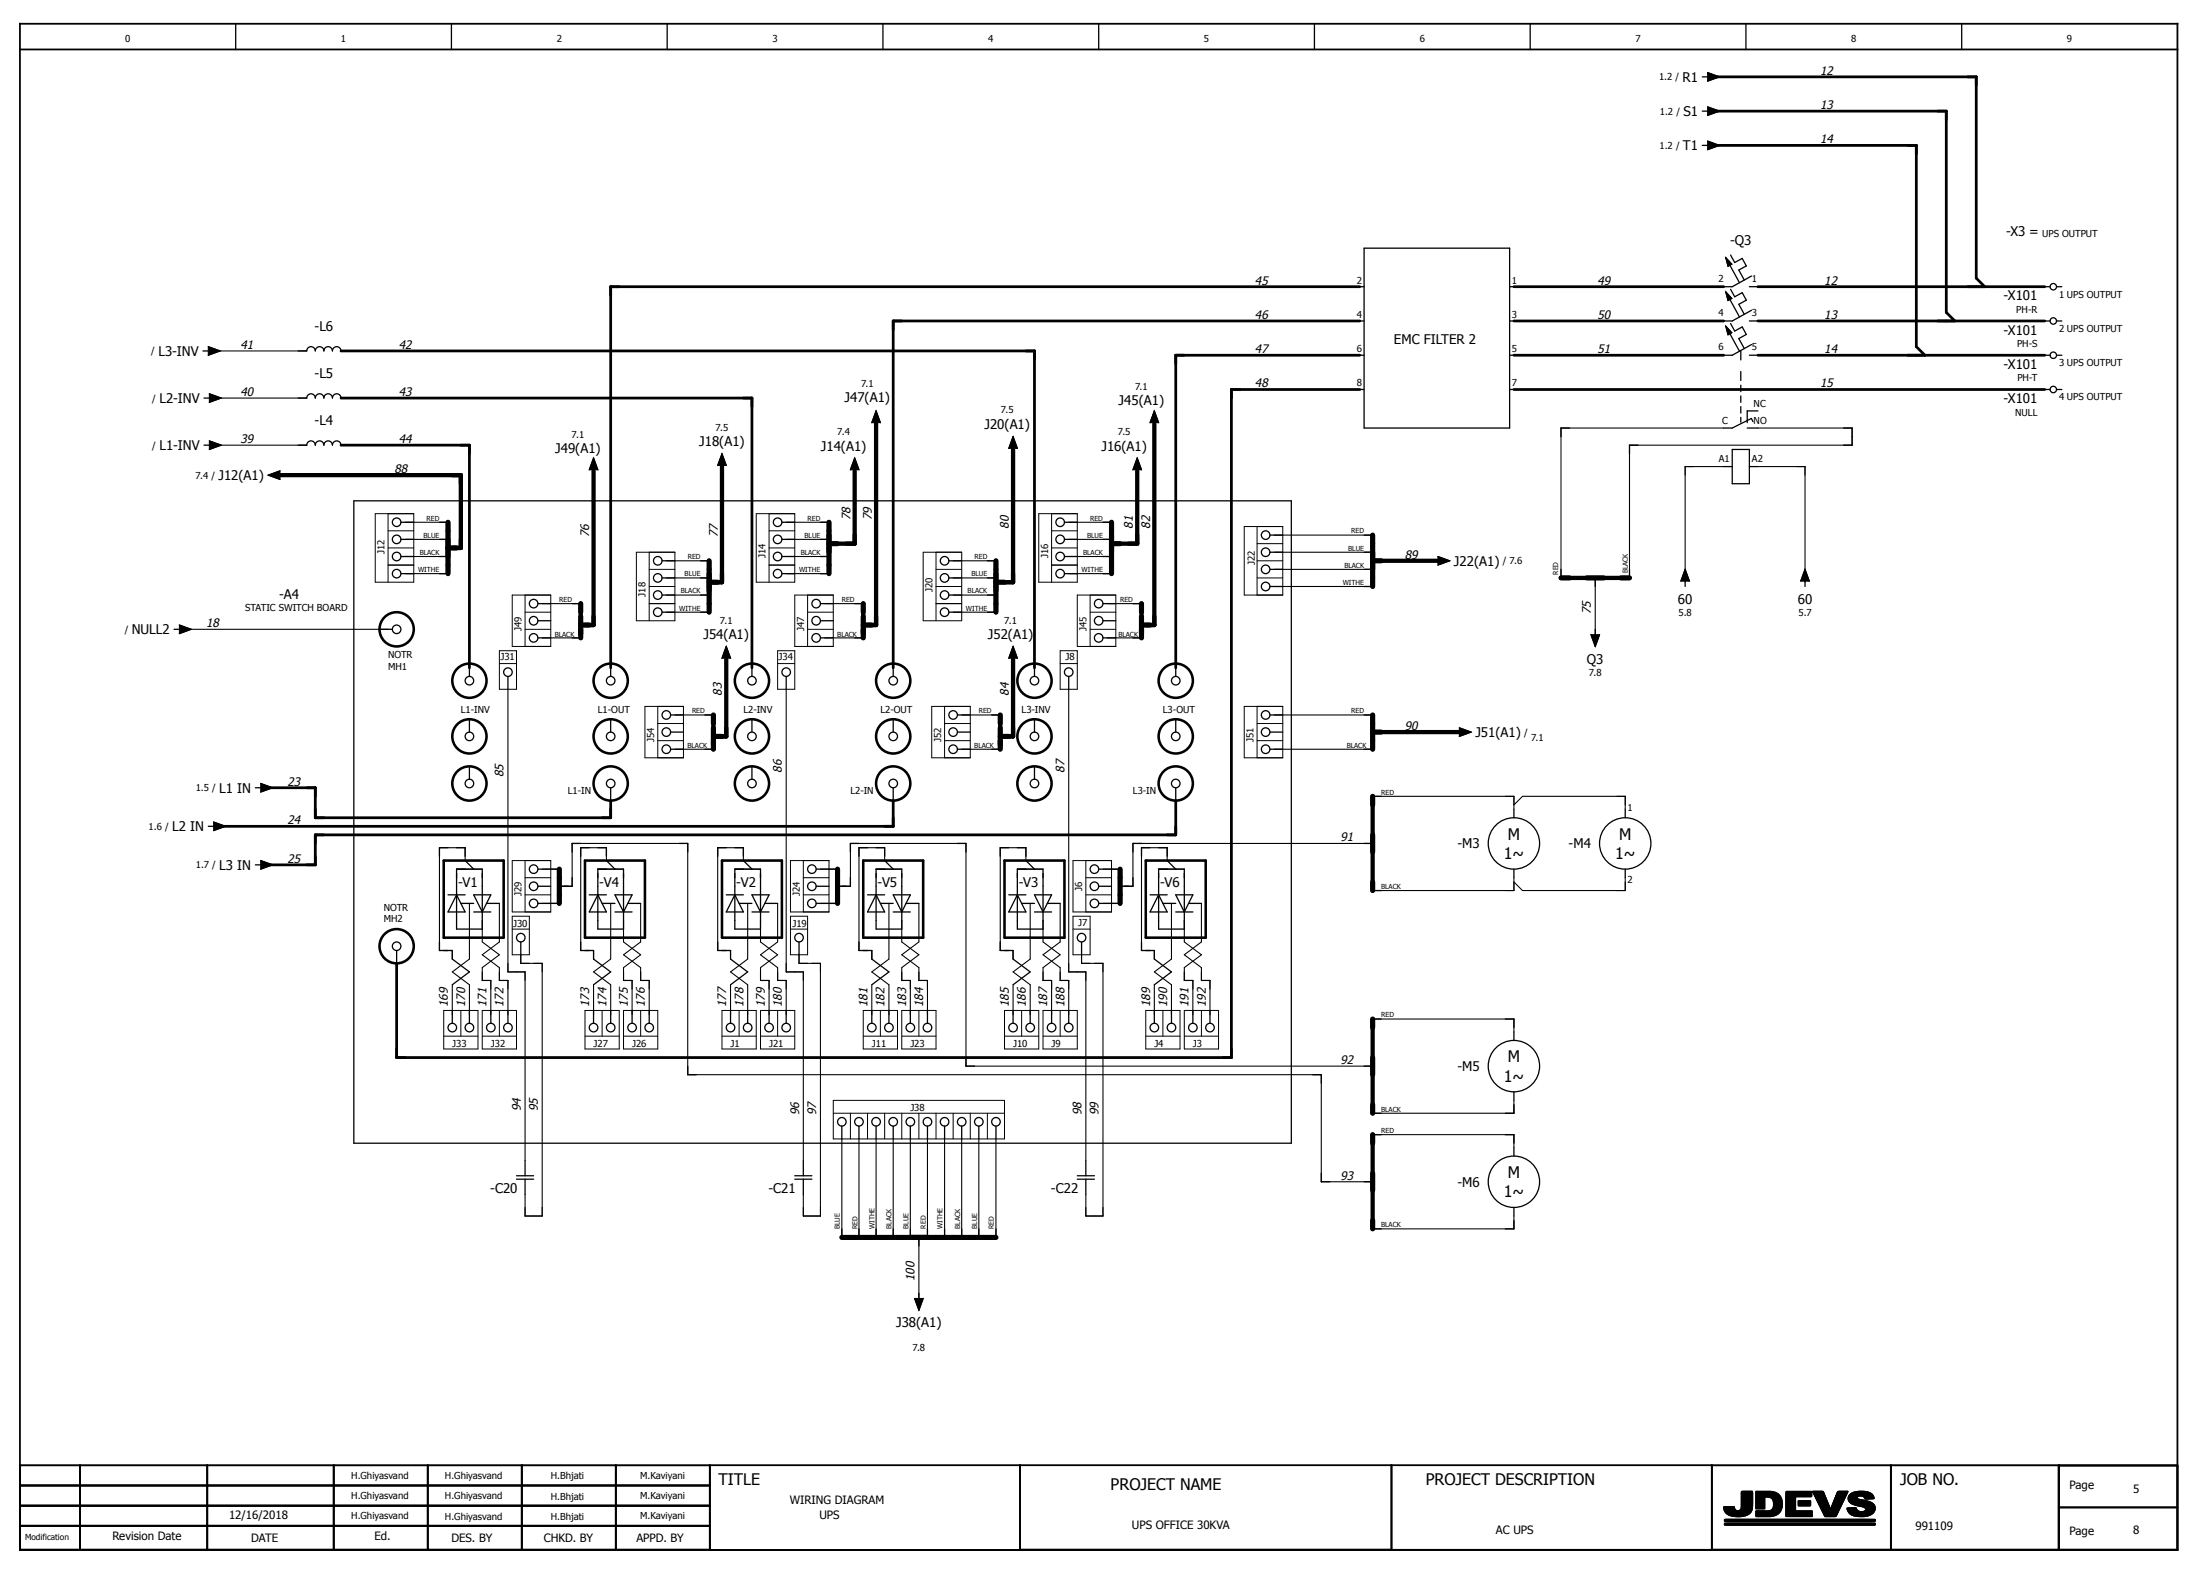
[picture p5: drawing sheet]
<svg xmlns="http://www.w3.org/2000/svg" width="428mm" height="306mm" viewBox="0 0 428 306" stroke-linecap="round" stroke-linejoin="round" font-family="sans-serif">
<g fill="none" stroke="#000" stroke-width=".25">
<path d="M45.9 4.6v5M87.9 4.6v5M129.9 4.6v5M171.9 4.6v5M213.9 4.6v5M255.9 4.6v5M297.9 4.6v5M331.4 15h1M332.4 14.1l2.3 .9-2.3 .8M339.9 4.6v5M381.9 4.6v5M331.4 21.6h1"/>
<path d="M331.4 28.3h1M332.4 20.8l2.3 .8-2.3 .9M332.4 27.5l2.3 .8-2.3 .8M264.7 55.8h.8M265.5 48.3h28.4v35h-28.4zM293.9 55.8h.8M336 50.1l1.1 1.3-.7 .4zM336 56.8l1.1 1.3-.7 .4zM336.8 58.3l1.8 3.4M336.8 51.6l1.8 3.4M336.9 56.3l.8 1.5 1.5-.8 .8 1.4-1.5 .8 1.1 2M336.9 49.6l.8 1.5 1.5-.8 .8 1.4-1.5 .8 1.1 2"/>
<path d="M340.5 55.8h1.7M341 53.7l-3.8 2.1h-1.7M398 55.8h1.1M400.3 55.8h1.1M39.5 68.3h1M39.7 77.5h1.1M40.5 67.5l2.3 .8-2.3 .8M40.8 76.6l2.2 .9-2.2 .8M58 68.3h1.7a.83 .83 0 0 1 .8-.8 .83 .83 0 0 1 .9 .8 .83 .83 0 0 1 .8-.8 .83 .83 0 0 1 .8 .8 .83 .83 0 0 1 .9-.8 .83 .83 0 0 1 .8 .8 .83 .83 0 0 1 .8-.8 .83 .83 0 0 1 .9 .8h1.6M58 77.5h1.7a.83 .83 0 0 1 .8-.9 .83 .83 0 0 1 .9 .9 .83 .83 0 0 1 .8-.9 .83 .83 0 0 1 .8 .9 .83 .83 0 0 1 .9-.9 .83 .83 0 0 1 .8 .9 .83 .83 0 0 1 .8-.9 .83 .83 0 0 1 .9 .9h1.6M264.7 62.5h.8M264.7 69.1h.8"/>
<path d="M264.7 75.8h.8M293.9 62.5h.8M293.9 69.1h.8M293.9 75.8h.8M336 63.5l1.1 1.2-.7 .4zM336.8 64.9l1.8 3.4M336.9 63l.8 1.4 1.5-.8 .8 1.5-1.5 .8 1.1 1.9M338.9 75v1.2M338.9 77v1.3M338.9 79.1v1.3M340.5 62.5h1.7M340.5 69.1h1.7"/>
<path d="M341 60.4l-3.8 2.1h-1.7M341 67l-3.8 2.1h-1.7M342.2 80h-2.1v2.2M398 62.5h1.1M398 69.1h1.1M398 75.8h1.1M400.3 62.5h1.1M400.3 69.1h1.1M400.3 75.8h1.1M39.7 86.6h1.1M40.8 85.8l2.2 .8-2.2 .9M54.5 91.6l-2.3 .9 2.3 .8"/>
<path d="M54.5 92.5h1M58 86.6h1.7a.83 .83 0 0 1 .8-.8 .83 .83 0 0 1 .9 .8 .83 .83 0 0 1 .8-.8 .83 .83 0 0 1 .8 .8 .83 .83 0 0 1 .9-.8 .83 .83 0 0 1 .8 .8 .83 .83 0 0 1 .8-.8 .83 .83 0 0 1 .9 .8h1.6M68.9 97.5h182.5v125h-182.5zM114.7 91.4l.8-2.3 .9 2.3M115.5 91.4v1.1M139.7 90.6l.8-2.3 .9 2.3M140.5 90.6v1M165.5 91.4l.9-2.3 .8 2.3M166.4 91.4v1.1M169.7 82.2l.8-2.2 .9 2.2M170.5 82.2v1.1M196.4 87.2l.8-2.2 .8 2.2"/>
<path d="M197.2 87.2v1.1M220.5 91.4l.9-2.3 .8 2.3M221.4 91.4v1.1M223.9 82.2l.8-2.2 .8 2.2M224.7 82.2v1.1M305.5 83.3h-1.6v1.7M318.9 86.6h-1.7v1.7M335.5 90.8h1.7M337.2 87.5h3.3v6.6h-3.3zM338.9 81.2v1M340.1 83.3h2.1M340.5 90.8h1.7"/>
<path d="M341.3 82.1l-.4-.7-3.7 1.9h-1.7M358.9 83.3h1.6v3.3h-1.6M78 101.6h2.5M78 111.6h2.5M78 108.3h2.5M78 105h2.5M85.5 101.6h1.7M85.5 111.6h1.7M85.5 108.3h1.7M85.5 105h1.7M104.7 117.5h2.5M111.4 117.5h1.6"/>
<path d="M128.9 109.1h2.5M128.9 119.1h2.5M128.9 115.8h2.5M128.9 112.5h2.5M136.4 109.1h1.6M136.4 119.1h1.6M136.4 115.8h1.6M136.4 112.5h1.6M152.2 101.6h2.5M152.2 111.6h2.5M152.2 108.3h2.5M152.2 105h2.5"/>
<path d="M159.7 101.6h1.7M159.7 111.6h1.7M159.7 108.3h1.7M159.7 105h1.7M159.7 117.5h2.5M166.4 117.5h1.6M184.7 109.1h2.5M184.7 119.1h2.5M184.7 115.8h2.5M184.7 112.5h2.5M192.2 109.1h1.7M192.2 119.1h1.7"/>
<path d="M192.2 115.8h1.7M192.2 112.5h1.7M207.2 101.6h2.5M207.2 111.6h2.5M207.2 108.3h2.5M207.2 105h2.5M214.7 101.6h1.7M214.7 111.6h1.7M214.7 108.3h1.7M214.7 105h1.7M214.7 117.5h2.5M220.5 117.5h1.7"/>
<path d="M247.2 104.1h2.5M247.2 114.1h2.5M247.2 110.8h2.5M247.2 107.5h2.5M265.5 104.1h1.7M265.5 114.1h1.7M265.5 110.8h1.7M265.5 107.5h1.7M278.9 109.1h1M279.9 108.3l2.3 .8-2.3 .9M303.9 110.8v1.7M310.5 112.5v1.6"/>
<path d="M317.2 110.8v1.7M327.2 113.1l.8-2.3 .9 2.3M328 113.1v1M350.5 113.1l.9-2.3 .8 2.3M351.4 113.1v1M33.9 122.5h1M34.9 121.6l2.3 .9-2.3 .8M73.9 122.5h2.5M91.4 129.1v2.5M91.4 140v2.5M98.9 131.6v2.5M104.7 124.1h2.5"/>
<path d="M104.7 120.8h2.5M111.4 124.1h1.6M118.9 129.1v2.5M118.9 140v2.5M130.5 139.1h2.5M137.2 139.1h1.7M140.5 128.1l.9-2.3 .8 2.3M141.4 128.1v1M146.4 129.1v2.5M146.4 140v2.5M153 131.6v2.5M159.7 124.1h2.5"/>
<path d="M159.7 120.8h2.5M166.4 124.1h1.6M173.9 129.1v2.5M173.9 140v2.5M186.4 139.1h2.5M193 139.1h1.7M196.4 128.1l.8-2.3 .8 2.3M197.2 128.1v1M201.4 129.1v2.5M201.4 140v2.5M208 131.6v2.5M214.7 124.1h2.5"/>
<path d="M214.7 120.8h2.5M220.5 124.1h1.7M228.9 129.1v2.5M228.9 140v2.5M247.2 139.1h2.5M265.5 139.1h1.7M309.7 123.5l.8 2.3 .9-2.3M310.5 122.5v1M41.6 160l2.3 .8-2.3 .8M49.7 153.3h1.1M50.8 152.5l2.2 .8-2.2 .8M91.4 149.1v2.5"/>
<path d="M118.9 153.3v2.5M130.5 145.8h2.5M130.5 142.5h2.5M137.2 145.8h1.7M146.4 149.1v2.5M173.9 153.3v2.5M186.4 145.8h2.5M186.4 142.5h2.5M193 145.8h1.7M201.4 149.1v2.5M228.9 153.3v2.5M247.2 145.8h2.5"/>
<path d="M247.2 142.5h2.5M265.5 145.8h1.7M267.2 155h1.7M283 142.5h1.1M284.1 141.6l2.3 .9-2.3 .8M294.7 157.5v1.6M316.4 157.5v1.6M40.5 160.8h1.1M49.7 168.3h1.1M50.8 167.5l2.2 .8-2.2 .8M87.2 165h-1.7v1.6M87.2 174.1h3.3"/>
<path d="M88.9 169.1h5v11.7h-5zM88.9 165h1.6v1.6M88.9 174.1l1.6 3.4h-3.3zM89.7 175.8h2.5M90.5 167.5l1.7 1.6M92.2 177.5h3.3M92.2 174.1h3.3l-1.6 3.4zM94.7 175.8h2.5M104.7 169.1h4.2M104.7 172.5h2.5M104.7 175.8h4.2M111.4 170.8v1.7h-2.5"/>
<path d="M113 164.1h-1.6v1.7M114.7 165h-1.7v1.6M114.7 174.1h3.3M116.4 169.1h5v11.7h-5zM116.4 165h1.6v1.6M116.4 174.1l1.6 3.4h-3.3zM117.2 175.8h2.5M118 167.5l1.7 1.6M119.7 177.5h3.3M119.7 174.1h3.3l-1.6 3.4zM122.2 175.8h2.5M132.2 164.1h1.7v1.7"/>
<path d="M141.4 165h-1.7v1.6M141.4 174.1h3.3M143 169.1h5v11.7h-5zM143 165h1.7v1.6M143 174.1l1.7 3.4h-3.3zM143.9 175.8h2.5M144.7 167.5l1.7 1.6M146.4 177.5h3.3M146.4 174.1h3.3l-1.7 3.4zM148.9 175.8h2.5M158.9 169.1h4.1M158.9 172.5h2.5"/>
<path d="M158.9 175.8h4.1M165.5 170.8v1.7h-2.5M167.2 164.1h-1.7v1.7M168.9 165h-1.7v1.6M168.9 174.1h3.3M170.5 169.1h5v11.7h-5zM170.5 165h1.7v1.6M170.5 174.1l1.7 3.4h-3.3zM171.4 175.8h2.5M172.2 167.5l1.7 1.6M173.9 177.5h3.3M173.9 174.1h3.3l-1.7 3.4z"/>
<path d="M176.4 175.8h2.5M186.4 164.1h1.6v1.7M196.4 165h-1.7v1.6M196.4 174.1h3.3M198 169.1h5v11.7h-5zM198 165h1.7v1.6M198 174.1l1.7 3.4h-3.3zM198.9 175.8h2.5M199.7 167.5l1.7 1.6M201.4 177.5h3.3M201.4 174.1h3.3l-1.7 3.4zM203.9 175.8h2.5"/>
<path d="M213.9 169.1h4.1M213.9 172.5h2.5M213.9 175.8h4.1M220.5 170.8v1.7h-2.5M222.2 164.1h-1.7v1.7M223.9 165h-1.7v1.6M223.9 174.1h3.3M225.5 169.1h5v11.7h-5zM225.5 165h1.7v1.6M225.5 174.1l1.7 3.4h-3.3zM226.4 175.8h2.5M227.2 167.5l1.7 1.6"/>
<path d="M228.9 177.5h3.3M228.9 174.1h3.3l-1.7 3.4zM231.4 175.8h2.5M265.5 164.1h1.7M267.2 173.3h1.7M294.7 169.1v1.7M316.4 169.1v1.7M77.2 185v2.5M85.5 183.3v1.7h2.5v1.6l3.4 2.5-3.4 2.5M88 196.6v2.5M91.4 196.6v2.5M95.5 196.6v2.5"/>
<path d="M98.9 196.6v2.5M101.4 183.3v2.5M113 183.3v1.7h2.5v1.6l3.4 2.5-3.4 2.5M115.5 196.6v2.5M118.9 196.6v2.5M123 196.6v2.5M126.4 196.6v2.5M139.7 183.3v1.7h2.5v1.6l3.3 2.5-3.3 2.5M142.2 196.6v2.5M145.5 196.6v2.5M149.7 196.6v2.5M153 196.6v2.5"/>
<path d="M155.5 183.3v2.5M167.2 183.3v1.7h2.5v1.6l3.3 2.5-3.3 2.5M169.7 196.6v2.5M173 196.6v2.5M177.2 196.6v2.5M180.5 196.6v2.5M194.7 183.3v1.7h2.5v1.6l3.3 2.5-3.3 2.5M197.2 196.6v2.5M200.5 196.6v2.5M204.7 196.6v2.5M208 196.6v2.5M210.5 183.3v2.5"/>
<path d="M222.2 183.3v1.7h2.5v1.6l3.3 2.5-3.3 2.5M224.7 196.6v2.5M228 196.6v2.5M232.2 196.6v2.5M235.5 196.6v2.5M267.2 198.3h1.7M293 198.3h1.7v1.7M133.9 207.5v1.6h1.6M163.9 219.1v2.5M167.2 219.1v2.5M170.5 219.1v2.5M173.9 219.1v2.5"/>
<path d="M177.2 219.1v2.5M180.5 219.1v2.5M183.9 219.1v2.5M187.2 219.1v2.5M188 205.8v1.7h1.7M190.5 219.1v2.5M193.9 219.1v2.5M255.5 209.1h1.7v1.7M265.5 207.5h1.7M267.2 216.6h1.7M294.7 215v1.6h-1.7M294.7 200.8v1.7"/>
<path d="M294.7 212.5v1.6M100.5 228.8h3.4M100.5 229.5h3.4M102.2 225.8v3M102.2 229.5v3M154.7 228.8h3.3M154.7 229.5h3.3M156.4 225.8v3M156.4 229.5v3M163.9 239.1v1.7M167.2 239.1v1.7M170.5 239.1v1.7"/>
<path d="M173.9 239.1v1.7M177.2 239.1v1.7M180.5 239.1v1.7M183.9 239.1v1.7M187.2 239.1v1.7M190.5 239.1v1.7M193.9 239.1v1.7M209.7 228.8h3.3M209.7 229.5h3.3M211.4 225.8v3M211.4 229.5v3M257.2 228.3v1.7h1.7"/>
<path d="M265.5 230h1.7M267.2 239.1h1.7M267.2 220.8h1.7M293 220.8h1.7v1.7M294.7 223.3v1.7M294.7 235v1.6M294.7 237.5v1.6h-1.7M178 252.7l.9 2.3 .8-2.3M178.9 240.8v1.7M178.9 251.6v1.1M335.6 293.2h2a.72 .72 0 0 0 .9 .8 .72 .72 0 0 0 .5-1v-2.7l2.1-.1 .1 .2a7.8 7.8 0 0 1-.3 3.7l-.3 .4a3.2 3.2 0 0 1-1.9 .6h-.6a2.23 2.23 0 0 1-2.5-1.9zM335.7 295.7h29.3v.3h-29.3z"/>
<path d="M335.7 296h.4M336.1 295.7h-.4M337.6 293.2h.1M341.8 290.2h3l1 .3a2.35 2.35 0 0 1 1.1 3 2.36 2.36 0 0 1-2.5 1.6h-2.6v-1.1h1.3a1.81 1.81 0 0 0 2-.5l.1-.3a1.43 1.43 0 0 0-.9-1.9h-.8v2.3h-1.7zM347.7 290.2h5v1h-.1l-3.1 .1v2.7h3.3v1.1h-5.1zM350.1 292h2.4v1h-2.4zM356.3 293.7h.1M359.7 290.2h-1.8l-.2 .1-1.3 3.4M359.7 290.2h.1M359.8 290.2l-2.4 4.9h-2.1l-2.4-4.9h2l1.4 3.5M361.1 290.3a1.45 1.45 0 0 0-1.2 1.7 4.4 4.4 0 0 0 2.9 1.2l.4 .5M361.1 290.3l1.5-.1 1.1 .2a1.58 1.58 0 0 1 1.1 1.2l-1.7 .1a.87 .87 0 0 0-.7-.6 .87 .87 0 0 0-.9 .4l.3 .2 1.2 .3a2.39 2.39 0 0 1 2 1.3v.2"/>
<path d="M361.1 290.3h.1M362.4 294.2h.1M363.2 293.7a.74 .74 0 0 1-.8 .5M363.2 293.7h.1M363.6 295.7h1.4M365 296.8h.1M365 293.5h.1M365 293.5a1.67 1.67 0 0 1-1.4 1.5l-.9 .1a3.2 3.2 0 0 1-2.6-.6l-.4-.5-.1-.5 1.7-.1a1.09 1.09 0 0 0 1.1 .8M365 296.7v.1M365 296.7v-.3h-.9h-28.4v.4h29.3M365 296.7h.1M365 296h-3"/>
<circle cx="399.7" cy="55.8" r=".63"/>
<circle cx="399.7" cy="62.5" r=".63"/>
<circle cx="399.7" cy="69.1" r=".63"/>
<circle cx="399.7" cy="75.8" r=".63"/>
<circle cx="77.2" cy="105" r=".83"/>
<circle cx="77.2" cy="101.6" r=".83"/>
<circle cx="77.2" cy="111.6" r=".83"/>
<circle cx="77.2" cy="108.3" r=".83"/>
<circle cx="103.9" cy="117.5" r=".83"/>
<circle cx="128" cy="112.5" r=".83"/>
<circle cx="128" cy="119.1" r=".83"/>
<circle cx="128" cy="115.8" r=".83"/>
<circle cx="128" cy="109.1" r=".83"/>
<circle cx="151.4" cy="105" r=".83"/>
<circle cx="151.4" cy="101.6" r=".83"/>
<circle cx="151.4" cy="111.6" r=".83"/>
<circle cx="151.4" cy="108.3" r=".83"/>
<circle cx="158.9" cy="117.5" r=".83"/>
<circle cx="183.9" cy="112.5" r=".83"/>
<circle cx="183.9" cy="119.1" r=".83"/>
<circle cx="183.9" cy="115.8" r=".83"/>
<circle cx="183.9" cy="109.1" r=".83"/>
<circle cx="206.4" cy="105" r=".83"/>
<circle cx="206.4" cy="101.6" r=".83"/>
<circle cx="206.4" cy="111.6" r=".83"/>
<circle cx="206.4" cy="108.3" r=".83"/>
<circle cx="213.9" cy="117.5" r=".83"/>
<circle cx="246.4" cy="110.8" r=".83"/>
<circle cx="246.4" cy="107.5" r=".83"/>
<circle cx="246.4" cy="104.1" r=".83"/>
<circle cx="246.4" cy="114.1" r=".83"/>
<circle cx="77.2" cy="122.5" r=".83"/>
<circle cx="91.4" cy="132.5" r=".83"/>
<circle cx="98.9" cy="130.8" r=".83"/>
<circle cx="103.9" cy="120.8" r=".83"/>
<circle cx="103.9" cy="124.1" r=".83"/>
<circle cx="118.9" cy="132.5" r=".83"/>
<circle cx="129.7" cy="139.1" r=".83"/>
<circle cx="146.4" cy="132.5" r=".83"/>
<circle cx="153" cy="130.8" r=".83"/>
<circle cx="158.9" cy="120.8" r=".83"/>
<circle cx="158.9" cy="124.1" r=".83"/>
<circle cx="173.9" cy="132.5" r=".83"/>
<circle cx="185.5" cy="139.1" r=".83"/>
<circle cx="201.4" cy="132.5" r=".83"/>
<circle cx="208" cy="130.8" r=".83"/>
<circle cx="213.9" cy="120.8" r=".83"/>
<circle cx="213.9" cy="124.1" r=".83"/>
<circle cx="228.9" cy="132.5" r=".83"/>
<circle cx="246.4" cy="139.1" r=".83"/>
<circle cx="91.4" cy="152.5" r=".83"/>
<circle cx="91.4" cy="143.3" r=".83"/>
<circle cx="118.9" cy="152.5" r=".83"/>
<circle cx="118.9" cy="143.3" r=".83"/>
<circle cx="129.7" cy="145.8" r=".83"/>
<circle cx="129.7" cy="142.5" r=".83"/>
<circle cx="146.4" cy="152.5" r=".83"/>
<circle cx="146.4" cy="143.3" r=".83"/>
<circle cx="173.9" cy="152.5" r=".83"/>
<circle cx="173.9" cy="143.3" r=".83"/>
<circle cx="185.5" cy="145.8" r=".83"/>
<circle cx="185.5" cy="142.5" r=".83"/>
<circle cx="201.4" cy="152.5" r=".83"/>
<circle cx="201.4" cy="143.3" r=".83"/>
<circle cx="228.9" cy="152.5" r=".83"/>
<circle cx="228.9" cy="143.3" r=".83"/>
<circle cx="246.4" cy="145.8" r=".83"/>
<circle cx="246.4" cy="142.5" r=".83"/>
<circle cx="103.9" cy="172.5" r=".83"/>
<circle cx="103.9" cy="175.8" r=".83"/>
<circle cx="103.9" cy="169.1" r=".83"/>
<circle cx="158" cy="172.5" r=".83"/>
<circle cx="158" cy="175.8" r=".83"/>
<circle cx="158" cy="169.1" r=".83"/>
<circle cx="213" cy="172.5" r=".83"/>
<circle cx="213" cy="175.8" r=".83"/>
<circle cx="213" cy="169.1" r=".83"/>
<circle cx="294.7" cy="164.1" r="5"/>
<circle cx="316.4" cy="164.1" r="5"/>
<circle cx="77.2" cy="184.1" r=".83"/>
<circle cx="88" cy="200" r=".83"/>
<circle cx="91.4" cy="200" r=".83"/>
<circle cx="95.5" cy="200" r=".83"/>
<circle cx="98.9" cy="200" r=".83"/>
<circle cx="101.4" cy="182.5" r=".83"/>
<circle cx="115.5" cy="200" r=".83"/>
<circle cx="118.9" cy="200" r=".83"/>
<circle cx="123" cy="200" r=".83"/>
<circle cx="126.4" cy="200" r=".83"/>
<circle cx="142.2" cy="200" r=".83"/>
<circle cx="145.5" cy="200" r=".83"/>
<circle cx="149.7" cy="200" r=".83"/>
<circle cx="153" cy="200" r=".83"/>
<circle cx="155.5" cy="182.5" r=".83"/>
<circle cx="169.7" cy="200" r=".83"/>
<circle cx="173" cy="200" r=".83"/>
<circle cx="177.2" cy="200" r=".83"/>
<circle cx="180.5" cy="200" r=".83"/>
<circle cx="197.2" cy="200" r=".83"/>
<circle cx="200.5" cy="200" r=".83"/>
<circle cx="204.7" cy="200" r=".83"/>
<circle cx="208" cy="200" r=".83"/>
<circle cx="210.5" cy="182.5" r=".83"/>
<circle cx="224.7" cy="200" r=".83"/>
<circle cx="228" cy="200" r=".83"/>
<circle cx="232.2" cy="200" r=".83"/>
<circle cx="235.5" cy="200" r=".83"/>
<circle cx="163.9" cy="218.3" r=".83"/>
<circle cx="167.2" cy="218.3" r=".83"/>
<circle cx="170.5" cy="218.3" r=".83"/>
<circle cx="173.9" cy="218.3" r=".83"/>
<circle cx="177.2" cy="218.3" r=".83"/>
<circle cx="180.5" cy="218.3" r=".83"/>
<circle cx="183.9" cy="218.3" r=".83"/>
<circle cx="187.2" cy="218.3" r=".83"/>
<circle cx="190.5" cy="218.3" r=".83"/>
<circle cx="193.9" cy="218.3" r=".83"/>
<circle cx="294.7" cy="207.5" r="5"/>
<circle cx="294.7" cy="230" r="5"/>
</g>
<g fill="none" stroke="#000" stroke-width=".35">
<path d="M3.9 9.6h420M3.9 4.6h420v297h-420zM3.9 296.9h134.3M3.9 285.1h420M3.9 293h134.3M3.9 289h134.3M15.6 285.1v16.4M40.3 285.1v16.4M65 285.1v16.4M83.3 285.1v16.4M101.6 285.1v16.4M119.9 285.1v16.4"/>
<path d="M138.2 285.1v16.5M198.6 285.1v16.5M270.9 285.1v16.5h62.3v-16.5M368.1 285.1v16.4M400.8 285.1v16.5M400.8 285.2h23.1M400.8 293.3h23.1M3.9 301.5h134.3M198.6 301.5h72.3M333.2 301.5h90.7"/>
</g>
<g fill="none" stroke="#000" stroke-width=".19">
<path d="M73 100h7.5v13.3h-7.5zM75.5 100v13.3M147.2 100h7.5v13.3h-7.5zM149.7 100v13.3M202.2 100h7.5v13.3h-7.5zM204.7 100v13.3M75.5 110h5M75.5 106.6h5M75.5 103.3h5M99.7 115.8h7.5v10h-7.5zM102.2 119.1h5M102.2 115.8v10"/>
<path d="M123.9 107.5h7.5v13.3h-7.5zM126.4 117.5h5M126.4 114.1h5M126.4 110.8h5M126.4 107.5v13.3M149.7 110h5M149.7 106.6h5M149.7 103.3h5M154.7 115.8h7.5v10h-7.5zM157.2 119.1h5M157.2 115.8v10M179.7 107.5h7.5v13.3h-7.5z"/>
<path d="M182.2 117.5h5M182.2 114.1h5M182.2 110.8h5M182.2 107.5v13.3M204.7 110h5M204.7 106.6h5M204.7 103.3h5M209.7 115.8h7.5v10h-7.5zM212.2 119.1h5M212.2 115.8v10M242.2 102.5h7.5v13.3h-7.5zM244.7 102.5v13.3"/>
<path d="M244.7 105.8h5M244.7 109.1h5M244.7 112.5h5M97.2 126.6h3.3v7.5h-3.3zM97.2 129.1h3.3M102.2 122.5h5M125.5 137.5h7.5v10h-7.5zM128 137.5v10M151.4 126.6h3.3v7.5h-3.3zM151.4 129.1h3.3M157.2 122.5h5M181.4 137.5h7.5v10h-7.5z"/>
<path d="M183.9 137.5v10M206.4 126.6h3.3v7.5h-3.3zM206.4 129.1h3.3M212.2 122.5h5M242.2 137.5h7.5v10h-7.5zM244.7 137.5v10M128 144.1h5M128 140.8h5M183.9 144.1h5M183.9 140.8h5M244.7 144.1h5M244.7 140.8h5"/>
<path d="M99.7 167.5h7.5v10h-7.5zM99.7 178.3h3.3v7.5h-3.3zM102.2 167.5v10M102.2 174.1h5M102.2 170.8h5M153.9 178.3h3.3v7.5h-3.3zM153.9 167.5h7.5v10h-7.5zM156.4 174.1h5M156.4 170.8h5M156.4 167.5v10M208.9 178.3h3.3v7.5h-3.3zM208.9 167.5h7.5v10h-7.5z"/>
<path d="M211.4 174.1h5M211.4 170.8h5M211.4 167.5v10M86.4 196.6h6.6v7.5h-6.6zM89.7 196.6v5M93.9 196.6h6.6v7.5h-6.6zM97.2 196.6v5M99.7 180.8h3.3M113.9 196.6h6.6v7.5h-6.6zM117.2 196.6v5M121.4 196.6h6.6v7.5h-6.6zM124.7 196.6v5"/>
<path d="M140.5 196.6h6.7v7.5h-6.7zM143.9 196.6v5M148 196.6h6.7v7.5h-6.7zM151.4 196.6v5M153.9 180.8h3.3M168 196.6h6.7v7.5h-6.7zM171.4 196.6v5M175.5 196.6h6.7v7.5h-6.7zM178.9 196.6v5M195.5 196.6h6.7v7.5h-6.7zM198.9 196.6v5M203 196.6h6.7v7.5h-6.7z"/>
<path d="M206.4 196.6v5M208.9 180.8h3.3M223 196.6h6.7v7.5h-6.7zM226.4 196.6v5M230.5 196.6h6.7v7.5h-6.7zM233.9 196.6v5M86.4 201.6h6.6M93.9 201.6h6.6M113.9 201.6h6.6M121.4 201.6h6.6M140.5 201.6h6.7M148 201.6h6.7"/>
<path d="M162.2 214.1h33.3v7.5h-33.3zM162.2 216.6h33.3M165.5 216.6v5M168 201.6h6.7M168.9 216.6v5M172.2 216.6v5M175.5 201.6h6.7M175.5 216.6v5M178.9 216.6v5M182.2 216.6v5M185.5 216.6v5M188.9 216.6v5"/>
<path d="M192.2 216.6v5M195.5 201.6h6.7M203 201.6h6.7M223 201.6h6.7M230.5 201.6h6.7M3.9 293.1h134.3M3.9 285.2h134.3v16.4h-134.3zM3.9 297h134.3M3.9 289.1h134.3M15.6 285.2v16.4M40.3 285.2v16.4M65 285.2v16.4"/>
<path d="M83.3 285.2v16.4M101.6 285.2v16.4M119.9 285.2v16.4M333.2 285.2h90.7v16.4h-90.7zM368.1 285.2v16.4M400.8 285.2v16.4"/>
</g>
<g fill="#000" stroke="#000" stroke-width=".19">
<path d="M332.4 14.1l2.3 .9-2.3 .8zM332.4 20.8l2.3 .8-2.3 .9zM332.4 27.5l2.3 .8-2.3 .8zM336 50.1l1.1 1.3-.7 .4zM336 56.8l1.1 1.3-.7 .4zM40.5 67.5l2.3 .8-2.3 .8zM40.8 76.6l2.2 .9-2.2 .8zM336 63.5l1.1 1.2-.7 .4zM40.8 85.8l2.2 .8-2.2 .9zM52.2 92.5l2.3-.9v1.7zM115.5 89.1l.9 2.3h-1.7zM140.5 88.3l.9 2.3h-1.7z"/>
<path d="M166.4 89.1l.8 2.3h-1.7zM170.5 80l.9 2.2h-1.7zM197.2 85l.8 2.2h-1.6zM221.4 89.1l.8 2.3h-1.7zM224.7 80l.8 2.2h-1.6zM279.9 108.3l2.3 .8-2.3 .9zM328 110.8l.9 2.3h-1.7zM351.4 110.8l.8 2.3h-1.7zM34.9 121.6l2.3 .9-2.3 .8zM141.4 125.8l.8 2.3h-1.7zM197.2 125.8l.8 2.3h-1.6zM309.7 123.5h1.7l-.9 2.3z"/>
<path d="M41.6 160l2.3 .8-2.3 .8zM50.8 152.5l2.2 .8-2.2 .8zM284.1 141.6l2.3 .9-2.3 .8zM50.8 167.5l2.2 .8-2.2 .8zM178 252.7h1.7l-.8 2.3zM335.7 295.7h27.9h1.4v.3h-29.3zM335.6 293.2h2a.73 .73 0 0 0 .7 .8 .7 .7 0 0 0 .7-1v-2.7l.2-.1h1.9l.1 2.5a2.11 2.11 0 0 1-2 2.4h-.5a3.4 3.4 0 0 1-2.9-1zM341.8 290.2h3l1 .3a2.35 2.35 0 0 1 1.1 3 2.36 2.36 0 0 1-2.5 1.6h-2.6v-1.1h1.8a1.42 1.42 0 0 0 1.5-.6 1.42 1.42 0 0 0-.1-1.7 1.7 1.7 0 0 0-1.5-.4v2.3h-1.7zM350.1 292h2.4v1h-2.4zM347.7 290.2h5v1h-.1l-3.1 .1v2.7h3.3v1.1h-5.1zM352.9 290.2h2l1.5 3.5 1.3-3.4 .2-.1h1.9l-2.4 4.9h-2.1zM360.2 290.8l.6-.4 .8-.2 2.1 .2a1.58 1.58 0 0 1 1.1 1.2l-1.7 .1a.91 .91 0 0 0-1.6-.2l.3 .2 1.2 .3a2 2 0 0 1 2 1.5 2.32 2.32 0 0 1-2.7 1.6 2.37 2.37 0 0 1-2.5-.9l-.2-.7 1.7-.1a1.09 1.09 0 0 0 .8 .8 1.09 1.09 0 0 0 1.1-.5 1.57 1.57 0 0 0-1.5-.7 1.88 1.88 0 0 1-1.9-1.4l.1-.5z"/>
<path d="M335.7 296.4h28.4h.9v.3l-29.3 .1z"/>
</g>
<g fill="none" stroke="#000" stroke-width=".21">
<path d="M41.2 68.3h18.5M41.4 77.5h18.3M41.4 86.6h18.3M335.5 90.8h-7.5v22.5M335.5 83.3h-31.6v29.2M342.2 90.8h9.2v22.5M342.2 83.3h18.3v3.3h-43.3v25.9M78.9 101.6h8.3M78.9 111.6h8.3M78.9 108.3h8.3M78.9 105h8.3M105.5 117.5h7.5"/>
<path d="M129.7 109.1h8.3M129.7 119.1h8.3M129.7 115.8h8.3M129.7 112.5h8.3M153 101.6h8.4M153 111.6h8.4M153 108.3h8.4M153 105h8.4M160.5 117.5h7.5M185.5 109.1h8.4M185.5 119.1h8.4M185.5 115.8h8.4"/>
<path d="M185.5 112.5h8.4M208 101.6h8.4M208 111.6h8.4M208 108.3h8.4M208 105h8.4M215.5 117.5h6.7M248 104.1h19.2M248 114.1h19.2M248 110.8h19.2M248 107.5h19.2M310.5 112.5v12.5M35.5 122.5h40"/>
<path d="M98.9 134.1v55h3.3v36.7M105.5 124.1h7.5M131.4 139.1h7.5M153 134.1v55h3.4v36.7M160.5 124.1h7.5M187.2 139.1h7.5M208 134.1v55h3.4v36.7M215.5 124.1h6.7M248 139.1h19.2M131.4 145.8h7.5M187.2 145.8h7.5M248 145.8h19.2"/>
<path d="M267.2 155h27.5v2.5M294.7 156.6l1.7-1.6h20v2.5M88.9 169.1h5M90.5 167.5v-2.5h-5v20h2.5v1.6M91.4 175.8v10.8l-3.4 2.5 3.4 2.5v5.9M93.9 179.1v4.2l3.3 2.5-3.3 2.5v2.5h1.6v6.7M97.2 175.8v7.5l-3.3 2.5 3.3 2.5v2.5h1.7v6.7M105.5 169.1h3.4M105.5 175.8h3.4M108.9 172.5h2.5v-8.4h22.5v45h123.3v20.9h10M116.4 169.1h5M118 167.5v-2.5h-5v20h2.5v1.6"/>
<path d="M118.9 175.8v10.8l-3.4 2.5 3.4 2.5v5.9M121.4 179.1v4.2l3.3 2.5-3.3 2.5v2.5h1.6v6.7M124.7 175.8v7.5l-3.3 2.5 3.3 2.5v2.5h1.7v6.7M143 169.1h5M144.7 167.5v-2.5h-5v20h2.5v1.6M145.5 175.8v10.8l-3.3 2.5 3.3 2.5v5.9M148 179.1v4.2l3.4 2.5-3.4 2.5v2.5h1.7v6.7M151.4 175.8v7.5l-3.4 2.5 3.4 2.5v2.5h1.6v6.7M159.7 169.1h3.3M159.7 175.8h3.3M163 172.5h2.5v-8.4h22.5v43.4h79.2M170.5 169.1h5"/>
<path d="M172.2 167.5v-2.5h-5v20h2.5v1.6M173 175.8v10.8l-3.3 2.5 3.3 2.5v5.9M175.5 179.1v4.2l3.4 2.5-3.4 2.5v2.5h1.7v6.7M178.9 175.8v7.5l-3.4 2.5 3.4 2.5v2.5h1.6v6.7M198 169.1h5M199.7 167.5v-2.5h-5v20h2.5v1.6M200.5 175.8v10.8l-3.3 2.5 3.3 2.5v5.9M203 179.1v4.2l3.4 2.5-3.4 2.5v2.5h1.7v6.7M206.4 175.8v7.5l-3.4 2.5 3.4 2.5v2.5h1.6v6.7M214.7 169.1h3.3M214.7 175.8h3.3M225.5 169.1h5"/>
<path d="M227.2 167.5v-2.5h-5v20h2.5v1.6M228 175.8v10.8l-3.3 2.5 3.3 2.5v5.9M230.5 179.1v4.2l3.4 2.5-3.4 2.5v2.5h1.7v6.7M233.9 175.8v7.5l-3.4 2.5 3.4 2.5v2.5h1.6v6.7M267.2 164.1h-46.7v8.4h-2.5M294.7 170.8v2.5h-27.5M316.4 170.8v2.5h-20l-1.7-1.7M88 191.6v5.9M101.4 185.8v1.7h4.1v49.1h-3.3v-4.1M115.5 191.6v5.9M142.2 191.6v5.9M155.5 185.8v1.7h4.2v49.1h-3.3v-4.1"/>
<path d="M169.7 191.6v5.9M197.2 191.6v5.9M210.5 185.8v1.7h4.2v49.1h-3.3v-4.1M224.7 191.6v5.9M267.2 198.3h27.5v2.5M294.7 214.1v2.5h-27.5M163.9 221.6v19.2M167.2 221.6v19.2M170.5 221.6v19.2M173.9 221.6v19.2M177.2 221.6v19.2M180.5 221.6v19.2"/>
<path d="M183.9 221.6v19.2M187.2 221.6v19.2M190.5 221.6v19.2M193.9 221.6v19.2M267.2 220.8h27.5v2.5M294.7 236.6v2.5h-27.5M178.9 240.8v13.3"/>
</g>
<g fill="none" stroke="#000" stroke-width=".53">
<path d="M333 15h51.7v39.1l1.7 1.7M333 21.6h45.9v39.2l1.6 1.7M333 28.3h40v39.2l1.7 1.6M264.7 55.8h-145.8v74.2M294.7 55.8h40.8M342.2 55.8h55.8M66.4 77.5h80v52.5M66.4 68.3h135v61.7M264.7 62.5h-90.8v67.5M264.7 69.1h-35.8v60.9M264.7 75.8h-25v130h-162.5v-18.3M294.7 62.5h40.8"/>
<path d="M294.7 69.1h40.8M294.7 75.8h103.3M342.2 62.5h55.8M342.2 69.1h55.8M66.4 86.6h25v43.4M51.4 153.3h10v5.8h57.5v-3.3M173.9 155.8v5h-131.7M228.9 155.8v6.7h-167.5v5.8h-10"/>
</g>
<g fill="none" stroke="#000" stroke-width=".83">
<path d="M53.9 92.5h35.8v14.1h-2.5M115.5 91.6v30h-2.5M140.5 90.8v22.5h-2.5M166.4 91.6v14.2h-5M170.5 82.5v39.1h-2.5M197.2 87.5v25.8h-3.3M221.4 91.6v14.2h-5M224.7 82.5v39.1h-2.5M87.2 101.6v10M113 117.5v6.6M138 109.1v10M161.4 101.6v10"/>
<path d="M168 117.5v6.6M193.9 109.1v10M216.4 101.6v10M222.2 117.5v6.6M267.2 104.1v10M267.2 109.1h13.3M303.9 112.5h13.3M138.9 139.1v6.7M141.4 128.3v15h-2.5M194.7 139.1v6.7M197.2 128.3v15h-2.5M267.2 139.1v6.7"/>
<path d="M267.2 155v18.3M267.2 142.5h17.5M108.9 169.1v6.7M163 169.1v6.7M218 169.1v6.7M267.2 198.3v18.3M267.2 220.8v18.3M163.9 240.8h30"/>
</g>
<g fill="none" stroke="#000" stroke-width=".5">
<path d="M86.4 167.5h11.6v15h-11.6zM113.9 167.5h11.6v15h-11.6zM140.5 167.5h11.7v15h-11.7zM168 167.5h11.7v15h-11.7zM195.5 167.5h11.7v15h-11.7zM223 167.5h11.7v15h-11.7z"/>
<circle cx="77.2" cy="122.5" r="3.3"/>
<circle cx="91.4" cy="132.5" r="3.3"/>
<circle cx="118.9" cy="132.5" r="3.3"/>
<circle cx="146.4" cy="132.5" r="3.3"/>
<circle cx="173.9" cy="132.5" r="3.3"/>
<circle cx="201.4" cy="132.5" r="3.3"/>
<circle cx="228.9" cy="132.5" r="3.3"/>
<circle cx="91.4" cy="152.5" r="3.3"/>
<circle cx="91.4" cy="143.3" r="3.3"/>
<circle cx="118.9" cy="152.5" r="3.3"/>
<circle cx="118.9" cy="143.3" r="3.3"/>
<circle cx="146.4" cy="152.5" r="3.3"/>
<circle cx="146.4" cy="143.3" r="3.3"/>
<circle cx="173.9" cy="152.5" r="3.3"/>
<circle cx="173.9" cy="143.3" r="3.3"/>
<circle cx="201.4" cy="152.5" r="3.3"/>
<circle cx="201.4" cy="143.3" r="3.3"/>
<circle cx="228.9" cy="152.5" r="3.3"/>
<circle cx="228.9" cy="143.3" r="3.3"/>
<circle cx="77.2" cy="184.1" r="3.3"/>
</g>
<path d="M338.9 68.3v6.7" fill="none" stroke="#000" stroke-width=".25" stroke-dasharray="1.7 2.3"/>
<g fill="none" stroke="#000" stroke-width="1">
<path d="M87.2 101.6v10M87.2 106.6h1.7M113 117.5v1.6M113 120v4.1M138 109.1v10M138 113.3h1.7M161.4 101.6v10M161.4 105.8h1.6M168 117.5v1.6M168 120v4.1M193.9 113.3h1.6M193.9 109.1v10"/>
<path d="M216.4 105.8h1.6M216.4 101.6v10M222.2 117.5v1.6M222.2 120v4.1M267.2 104.1v10M267.2 109.1h1.7M303.9 112.5h1.6M308.9 112.5h3.3M315.5 112.5h1.7M113 121.6h1.7M138.9 139.1v1.7M168 121.6h1.7"/>
<path d="M194.7 139.1v1.7M222.2 121.6h1.7M267.2 139.1v6.7M138.9 141.6v4.2M138.9 143.3h1.6M194.7 143.3h1.7M194.7 141.6v4.2M267.2 155v1.6M267.2 142.5h1.7M108.9 169.1v6.7M163 169.1v6.7M218 169.1v6.7"/>
<path d="M267.2 162.5v3.3M267.2 171.6v1.7M267.2 198.3v1.7M267.2 205.8v3.3M267.2 215v1.6M267.2 220.8v1.7M267.2 228.3v3.3M267.2 237.5v1.6M163.9 240.8h30"/>
</g>
<g font-size="3.1">
<text x="292.7" y="167.1">1~</text>
<text x="293.5" y="163.4">M</text>
<text x="314.4" y="167.1">1~</text>
<text x="315.2" y="163.4">M</text>
<text x="293.5" y="206.7">M</text>
<text x="292.7" y="210.5">1~</text>
<text x="292.7" y="233">1~</text>
<text x="293.5" y="229.2">M</text>
<text x="139.9" y="288.9">TITLE</text>
<text x="216.2" y="290">PROJECT NAME</text>
<text x="277.5" y="289">PROJECT DESCRIPTION</text>
<text x="369.9" y="288.9">JOB NO.</text>
</g>
<g font-size="2.6">
<text x="327.5" y="15.9">R1</text>
<text x="327.7" y="22.6">S1</text>
<text x="327.6" y="29.2">T1</text>
<text x="336.8" y="47.7">-Q3</text>
<text x="390.5" y="46">-X3 =</text>
<text x="390" y="58.5">-X101</text>
<text x="61.2" y="64.3">-L6</text>
<text x="390" y="65.1">-X101</text>
<text x="30.8" y="69.2">L3-INV</text>
<text x="271.4" y="66.9">EMC FILTER 2</text>
<text x="390" y="71.8">-X101</text>
<text x="61.2" y="73.5">-L5</text>
<text x="31" y="78.4">L2-INV</text>
<text x="61.2" y="82.7">-L4</text>
<text x="164.4" y="78.3">J47(A1)</text>
<text x="191.7" y="83.4">J20(A1)</text>
<text x="217.8" y="78.8">J45(A1)</text>
<text x="390" y="78.5">-X101</text>
<text x="31" y="87.6">L1-INV</text>
<text x="108.1" y="88.2">J49(A1)</text>
<text x="136.1" y="86.8">J18(A1)</text>
<text x="159.8" y="87.7">J14(A1)</text>
<text x="214.4" y="87.7">J16(A1)</text>
<text x="42.5" y="93.4">J12(A1)</text>
<text x="283" y="110.1">J22(A1)</text>
<text x="54.4" y="116.6">-A4</text>
<text x="326.6" y="117.5">60</text>
<text x="350" y="117.5">60</text>
<text x="25.6" y="123.4">NULL2</text>
<text x="137" y="124.3">J54(A1)</text>
<text x="192.3" y="124.3">J52(A1)</text>
<text x="308.9" y="129.1">Q3</text>
<text x="287.2" y="143.4">J51(A1)</text>
<text x="42.7" y="154.2">L1 IN</text>
<text x="33.5" y="161.7">L2 IN</text>
<text x="283.7" y="165.1">-M3</text>
<text x="305.4" y="165.1">-M4</text>
<text x="42.7" y="169.2">L3 IN</text>
<text x="89.2" y="172.7">-V1</text>
<text x="116.7" y="172.7">-V4</text>
<text x="143.3" y="172.7">-V2</text>
<text x="170.8" y="172.7">-V5</text>
<text x="198.3" y="172.7">-V3</text>
<text x="225.8" y="172.7">-V6</text>
<text x="283.7" y="208.4">-M5</text>
<text x="95.4" y="232.1">-C20</text>
<text x="149.6" y="232.1">-C21</text>
<text x="204.6" y="232.1">-C22</text>
<text x="283.7" y="230.9">-M6</text>
<text x="174.5" y="258.3">J38(A1)</text>
</g>
<g font-size="2.3">
<text x="354.3" y="14.5">12</text>
<text x="354.3" y="21.2">13</text>
<text x="354.3" y="27.9">14</text>
<text x="244.3" y="55.4">45</text>
<text x="311" y="55.4">49</text>
<text x="355.1" y="55.4">12</text>
<text x="244.3" y="62">46</text>
<text x="311" y="62">50</text>
<text x="355.1" y="62">13</text>
<text x="46.8" y="67.9">41</text>
<text x="77.6" y="67.9">42</text>
<text x="244.3" y="68.7">47</text>
<text x="311" y="68.7">51</text>
<text x="355.1" y="68.7">14</text>
<text x="46.8" y="77">40</text>
<text x="77.6" y="77">43</text>
<text x="244.3" y="75.4">48</text>
<text x="354.3" y="75.4">15</text>
<text x="46.8" y="86.2">39</text>
<text x="77.6" y="86.2">44</text>
<text x="76.8" y="92">88</text>
<text x="165.5" y="101.2" transform="rotate(-90 165.5 101.2)">78</text>
<text x="169.7" y="101.2" transform="rotate(-90 169.7 101.2)">79</text>
<text x="114.7" y="104.5" transform="rotate(-90 114.7 104.5)">76</text>
<text x="139.7" y="104.5" transform="rotate(-90 139.7 104.5)">77</text>
<text x="196.4" y="102.9" transform="rotate(-90 196.4 102.9)">80</text>
<text x="220.5" y="102.9" transform="rotate(-90 220.5 102.9)">81</text>
<text x="223.9" y="102.9" transform="rotate(-90 223.9 102.9)">82</text>
<text x="273.5" y="108.7">89</text>
<text x="309.7" y="119.5" transform="rotate(-90 309.7 119.5)">75</text>
<text x="40.1" y="122">18</text>
<text x="140.5" y="135.4" transform="rotate(-90 140.5 135.4)">83</text>
<text x="196.4" y="135.4" transform="rotate(-90 196.4 135.4)">84</text>
<text x="273.5" y="142">90</text>
<text x="56" y="152.9">23</text>
<text x="98" y="151.2" transform="rotate(-90 98 151.2)">85</text>
<text x="152.2" y="150.4" transform="rotate(-90 152.2 150.4)">86</text>
<text x="207.2" y="150.4" transform="rotate(-90 207.2 150.4)">87</text>
<text x="56" y="160.4">24</text>
<text x="56" y="167.9">25</text>
<text x="261" y="163.7">91</text>
<text x="87.2" y="196" transform="rotate(-90 87.2 196)">169</text>
<text x="90.5" y="196" transform="rotate(-90 90.5 196)">170</text>
<text x="94.7" y="196" transform="rotate(-90 94.7 196)">171</text>
<text x="98" y="196" transform="rotate(-90 98 196)">172</text>
<text x="114.7" y="196" transform="rotate(-90 114.7 196)">173</text>
<text x="118" y="196" transform="rotate(-90 118 196)">174</text>
<text x="122.2" y="196" transform="rotate(-90 122.2 196)">175</text>
<text x="125.5" y="196" transform="rotate(-90 125.5 196)">176</text>
<text x="141.4" y="196" transform="rotate(-90 141.4 196)">177</text>
<text x="144.7" y="196" transform="rotate(-90 144.7 196)">178</text>
<text x="148.9" y="196" transform="rotate(-90 148.9 196)">179</text>
<text x="152.2" y="196" transform="rotate(-90 152.2 196)">180</text>
<text x="168.9" y="196" transform="rotate(-90 168.9 196)">181</text>
<text x="172.2" y="196" transform="rotate(-90 172.2 196)">182</text>
<text x="176.4" y="196" transform="rotate(-90 176.4 196)">183</text>
<text x="179.7" y="196" transform="rotate(-90 179.7 196)">184</text>
<text x="196.4" y="196" transform="rotate(-90 196.4 196)">185</text>
<text x="199.7" y="196" transform="rotate(-90 199.7 196)">186</text>
<text x="203.9" y="196" transform="rotate(-90 203.9 196)">187</text>
<text x="207.2" y="196" transform="rotate(-90 207.2 196)">188</text>
<text x="223.9" y="196" transform="rotate(-90 223.9 196)">189</text>
<text x="227.2" y="196" transform="rotate(-90 227.2 196)">190</text>
<text x="231.4" y="196" transform="rotate(-90 231.4 196)">191</text>
<text x="234.7" y="196" transform="rotate(-90 234.7 196)">192</text>
<text x="261" y="207">92</text>
<text x="101.4" y="216.2" transform="rotate(-90 101.4 216.2)">94</text>
<text x="104.7" y="216.2" transform="rotate(-90 104.7 216.2)">95</text>
<text x="155.5" y="217" transform="rotate(-90 155.5 217)">96</text>
<text x="158.9" y="217" transform="rotate(-90 158.9 217)">97</text>
<text x="210.5" y="217" transform="rotate(-90 210.5 217)">98</text>
<text x="213.9" y="217" transform="rotate(-90 213.9 217)">99</text>
<text x="261" y="229.5">93</text>
<text x="178" y="249.3" transform="rotate(-90 178 249.3)">100</text>
</g>
<g font-size="2.2">
<text x="153.7" y="292.7">WIRING DIAGRAM</text>
<text x="402.9" y="289.7">Page</text>
<text x="415.3" y="290.5">5</text>
<text x="21.9" y="299.7">Revision Date</text>
<text x="44.6" y="295.7">12/16/2018</text>
<text x="72.9" y="299.7">Ed.</text>
<text x="159.5" y="295.6">UPS</text>
<text x="220.4" y="297.4">UPS OFFICE 30KVA</text>
<text x="291.2" y="298.4">AC UPS</text>
<text x="372.9" y="297.6">991109</text>
<text x="402.9" y="298.7">Page</text>
<text x="415.3" y="298.4">8</text>
<text x="48.9" y="300.1">DATE</text>
<text x="87.9" y="300.1">DES. BY</text>
<text x="105.9" y="300.1">CHKD. BY</text>
<text x="123.9" y="300.1">APPD. BY</text>
</g>
<g font-size="1.9">
<text x="24.4" y="8.2">0</text>
<text x="66.4" y="8.2">1</text>
<text x="108.4" y="8.2">2</text>
<text x="150.4" y="8.2">3</text>
<text x="192.4" y="8.2">4</text>
<text x="234.4" y="8.2">5</text>
<text x="276.4" y="8.2">6</text>
<text x="318.4" y="8.2">7</text>
<text x="360.4" y="8.2">8</text>
<text x="402.4" y="8.2">9</text>
<text x="323" y="15.6">1.2 /</text>
<text x="323.1" y="22.3">1.2 /</text>
<text x="323" y="29">1.2 /</text>
<text x="397.5" y="46.2">UPS OUTPUT</text>
<text x="264.1" y="55.2">2</text>
<text x="294.3" y="55.2">1</text>
<text x="334.5" y="54.8">2</text>
<text x="341" y="54.8">1</text>
<text x="400.9" y="57.9">1 UPS OUTPUT</text>
<text x="264.1" y="61.8">4</text>
<text x="294.3" y="61.8">3</text>
<text x="334.5" y="61.5">4</text>
<text x="341" y="61.5">3</text>
<text x="392.5" y="60.9">PH-R</text>
<text x="400.9" y="64.6">2 UPS OUTPUT</text>
<text x="29.4" y="69">/</text>
<text x="264.1" y="68.5">6</text>
<text x="294.3" y="68.5">5</text>
<text x="334.5" y="68.2">6</text>
<text x="341" y="68.2">5</text>
<text x="392.6" y="67.6">PH-S</text>
<text x="400.9" y="71.3">3 UPS OUTPUT</text>
<text x="167.6" y="75.4">7.1</text>
<text x="221" y="75.9">7.1</text>
<text x="264.1" y="75.2">8</text>
<text x="294.3" y="75.2">7</text>
<text x="392.7" y="74.2">PH-T</text>
<text x="400.9" y="77.9">4 UPS OUTPUT</text>
<text x="29.6" y="78.1">/</text>
<text x="139.3" y="83.9">7.5</text>
<text x="194.9" y="80.4">7.5</text>
<text x="335.3" y="82.5">C</text>
<text x="341.4" y="79.2">NC</text>
<text x="341.4" y="82.5">NO</text>
<text x="392.3" y="80.9">NULL</text>
<text x="29.6" y="87.3">/</text>
<text x="111.3" y="85.2">7.1</text>
<text x="163" y="84.7">7.4</text>
<text x="217.6" y="84.7">7.5</text>
<text x="334.6" y="89.8">A1</text>
<text x="341" y="89.8">A2</text>
<text x="38.1" y="93.1">7.4 /</text>
<text x="74.9" y="107.8" transform="rotate(-90 74.9 107.8)">J12</text>
<text x="149" y="108.6" transform="rotate(-90 149 108.6)">J14</text>
<text x="204" y="108.6" transform="rotate(-90 204 108.6)">J16</text>
<text x="244.3" y="110" transform="rotate(-90 244.3 110)">J22</text>
<text x="292.5" y="109.8">/ 7.6</text>
<text x="47.7" y="118.8">STATIC SWITCH BOARD</text>
<text x="125.7" y="116.1" transform="rotate(-90 125.7 116.1)">J18</text>
<text x="181.5" y="115.3" transform="rotate(-90 181.5 115.3)">J20</text>
<text x="326.7" y="119.9">5.8</text>
<text x="350.1" y="119.9">5.7</text>
<text x="24.3" y="123.1">/</text>
<text x="101.5" y="122.8" transform="rotate(-90 101.5 122.8)">J49</text>
<text x="140.1" y="121.4">7.1</text>
<text x="156.5" y="122.8" transform="rotate(-90 156.5 122.8)">J47</text>
<text x="195.5" y="121.4">7.1</text>
<text x="211.5" y="122.8" transform="rotate(-90 211.5 122.8)">J45</text>
<text x="75.5" y="128.1">NOTR</text>
<text x="75.5" y="130.3">MH1</text>
<text x="97.4" y="128.5">J31</text>
<text x="151.6" y="128.5">J34</text>
<text x="207.4" y="128.5">J8</text>
<text x="309.3" y="131.6">7.8</text>
<text x="89.7" y="138.7">L1-INV</text>
<text x="116.4" y="138.7">L1-OUT</text>
<text x="144.7" y="138.7">L2-INV</text>
<text x="171.4" y="138.7">L2-OUT</text>
<text x="198.9" y="138.7">L3-INV</text>
<text x="226.4" y="138.7">L3-OUT</text>
<text x="296.7" y="143.1">/</text>
<text x="127.4" y="144.4" transform="rotate(-90 127.4 144.4)">J54</text>
<text x="183.2" y="144.4" transform="rotate(-90 183.2 144.4)">J52</text>
<text x="244" y="144.4" transform="rotate(-90 244 144.4)">J51</text>
<text x="298" y="144.3">7.1</text>
<text x="38.1" y="154">1.5 /</text>
<text x="110.5" y="154.5">L1-IN</text>
<text x="165.5" y="154.5">L2-IN</text>
<text x="220.5" y="154.5">L3-IN</text>
<text x="28.9" y="161.5">1.6 /</text>
<text x="316.8" y="157.8">1</text>
<text x="38.1" y="169">1.7 /</text>
<text x="210.7" y="173.4" transform="rotate(-90 210.7 173.4)">J6</text>
<text x="316.8" y="171.8">2</text>
<text x="74.7" y="177.3">NOTR</text>
<text x="74.7" y="179.5">MH2</text>
<text x="101.5" y="174.4" transform="rotate(-90 101.5 174.4)">J29</text>
<text x="155.7" y="174.4" transform="rotate(-90 155.7 174.4)">J24</text>
<text x="99.9" y="180.4">J30</text>
<text x="154.3" y="180.4">J19</text>
<text x="209.9" y="180.2">J7</text>
<text x="88" y="203.7">J33</text>
<text x="95.5" y="203.7">J32</text>
<text x="115.5" y="203.7">J27</text>
<text x="123" y="203.7">J26</text>
<text x="142.2" y="203.7">J1</text>
<text x="149.7" y="203.7">J21</text>
<text x="169.7" y="203.7">J11</text>
<text x="177.2" y="203.7">J23</text>
<text x="197.2" y="203.7">J10</text>
<text x="204.7" y="203.7">J9</text>
<text x="224.7" y="203.7">J4</text>
<text x="232.2" y="203.7">J3</text>
<text x="177.2" y="216.2">J38</text>
<text x="177.6" y="263">7.8</text>
<text x="68.4" y="287.8">H.Ghiyasvand</text>
<text x="86.6" y="287.8">H.Ghiyasvand</text>
<text x="107.2" y="287.9">H.Bhjati</text>
<text x="124.6" y="287.8">M.Kaviyani</text>
<text x="68.4" y="291.7">H.Ghiyasvand</text>
<text x="86.6" y="291.8">H.Ghiyasvand</text>
<text x="107.2" y="291.8">H.Bhjati</text>
<text x="124.6" y="291.7">M.Kaviyani</text>
<text x="68.4" y="295.6">H.Ghiyasvand</text>
<text x="86.6" y="295.7">H.Ghiyasvand</text>
<text x="107.2" y="295.7">H.Bhjati</text>
<text x="124.6" y="295.7">M.Kaviyani</text>
</g>
<text font-size="1.6" x="4.9" y="299.7">Modification</text>
<g font-size="1.3">
<text x="83" y="101.3">RED</text>
<text x="157.2" y="101.3">RED</text>
<text x="212.2" y="101.3">RED</text>
<text x="81.7" y="108">BLACK</text>
<text x="82.4" y="104.6">BLUE</text>
<text x="155.9" y="108">BLACK</text>
<text x="156.6" y="104.6">BLUE</text>
<text x="210.9" y="108">BLACK</text>
<text x="211.6" y="104.6">BLUE</text>
<text x="262.4" y="107.1">BLUE</text>
<text x="263" y="103.8">RED</text>
<text x="81.4" y="111.3">WITHE</text>
<text x="133.3" y="112.1">BLUE</text>
<text x="133.9" y="108.8">RED</text>
<text x="155.5" y="111.3">WITHE</text>
<text x="189.1" y="112.1">BLUE</text>
<text x="189.7" y="108.8">RED</text>
<text x="210.5" y="111.3">WITHE</text>
<text x="261.4" y="113.8">WITHE</text>
<text x="261.7" y="110.5">BLACK</text>
<text x="303.3" y="111.8" transform="rotate(-90 303.3 111.8)">RED</text>
<text x="316.9" y="111.6" transform="rotate(-90 316.9 111.6)">BLACK</text>
<text x="108.9" y="117.1">RED</text>
<text x="132.2" y="118.8">WITHE</text>
<text x="132.5" y="115.5">BLACK</text>
<text x="163.9" y="117.1">RED</text>
<text x="188" y="118.8">WITHE</text>
<text x="188.4" y="115.5">BLACK</text>
<text x="218" y="117.1">RED</text>
<text x="108" y="123.9">BLACK</text>
<text x="163" y="123.9">BLACK</text>
<text x="217.7" y="123.9">BLACK</text>
<text x="134.7" y="138.8">RED</text>
<text x="190.5" y="138.8">RED</text>
<text x="263" y="138.8">RED</text>
<text x="133.8" y="145.6">BLACK</text>
<text x="189.7" y="145.6">BLACK</text>
<text x="262.2" y="145.6">BLACK</text>
<text x="268.9" y="154.6">RED</text>
<text x="268.9" y="173">BLACK</text>
<text x="268.9" y="198">RED</text>
<text x="268.9" y="216.3">BLACK</text>
<text x="268.9" y="220.5">RED</text>
<text x="163.5" y="239.2" transform="rotate(-90 163.5 239.2)">BLUE</text>
<text x="166.9" y="239.1" transform="rotate(-90 166.9 239.1)">RED</text>
<text x="170.2" y="239.2" transform="rotate(-90 170.2 239.2)">WITHE</text>
<text x="173.5" y="239.1" transform="rotate(-90 173.5 239.1)">BLACK</text>
<text x="176.9" y="239.1" transform="rotate(-90 176.9 239.1)">BLUE</text>
<text x="180.2" y="239.1" transform="rotate(-90 180.2 239.1)">RED</text>
<text x="183.5" y="239.2" transform="rotate(-90 183.5 239.2)">WITHE</text>
<text x="186.9" y="239.1" transform="rotate(-90 186.9 239.1)">BLACK</text>
<text x="190.2" y="239.1" transform="rotate(-90 190.2 239.1)">BLUE</text>
<text x="193.5" y="239.1" transform="rotate(-90 193.5 239.1)">RED</text>
<text x="268.9" y="238.8">BLACK</text>
</g>
</svg>
